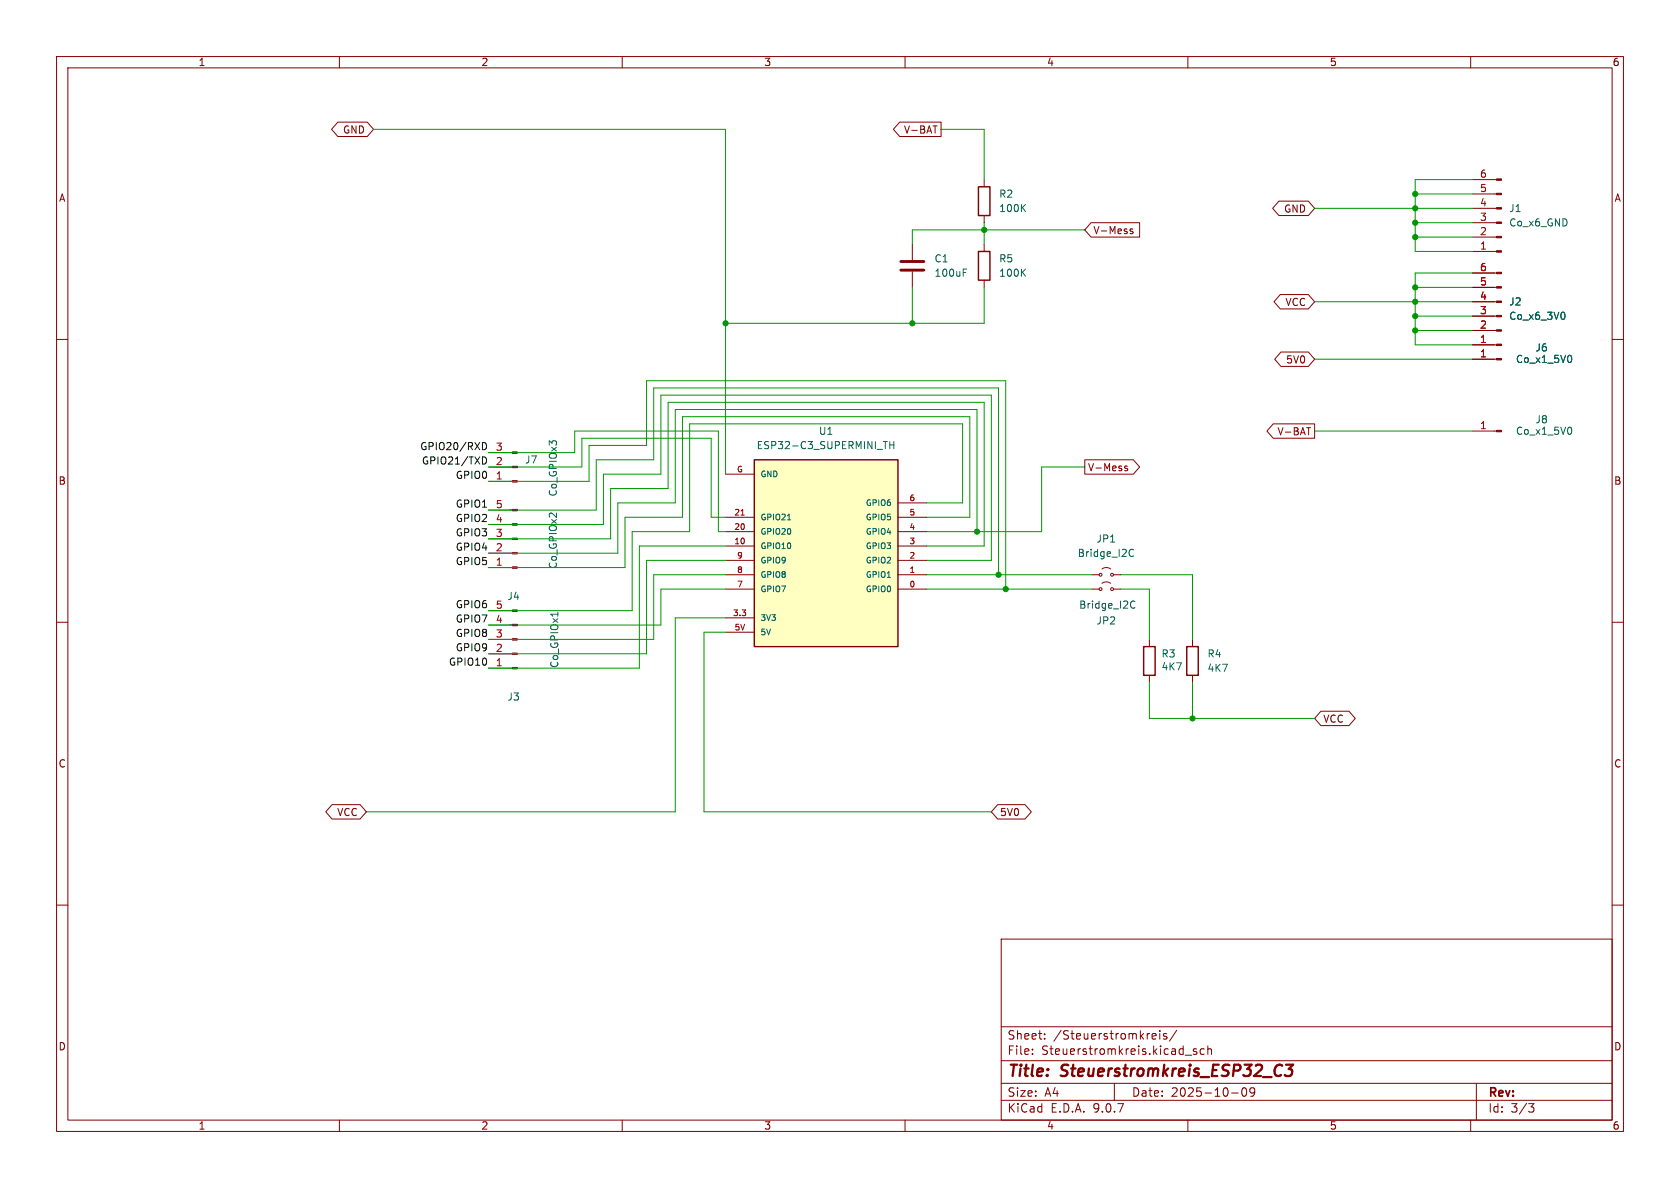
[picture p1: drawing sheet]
<svg xmlns="http://www.w3.org/2000/svg" width="297mm" height="210mm" viewBox="0 0 297 210" stroke-linecap="round" stroke-linejoin="round" font-family="sans-serif">
<g fill="none" stroke="#840000" stroke-width=".18">
<path d="M10 10h277v190h-277zM12 12h273v186h-273zM60 10v2M110 10v2M160 10v2M210 10v2M260 10v2M174 31.8v1.2M174 38.1v1.3M161.3 43.2v2.8M161.3 48v2.8M174 43.2v1.3"/>
<path d="M174 49.5v1.3M10 60h2M260.3 63.5h4.3M285 60h2M86.4 97.8h4.2M86.4 95.3h4.2M86.4 92.7h4.2M86.4 90.2h4.2M86.4 85.1h4.2M86.4 82.6h4.2M86.4 80h4.2M10 110h2"/>
<path d="M86.4 100.3h4.2M86.4 118.1h4.2M86.4 115.6h4.2M86.4 113h4.2M86.4 110.5h4.2M86.4 108h4.2M193 104.1h1.3M193 101.6h1.3M194.8 103.1l.8-.2 .7 .2M194.8 100.6l.8-.3 .7 .3M196.8 104.1h1.3M196.8 101.6h1.3"/>
<path d="M203.2 113v1.3M203.2 119.4v1.3M210.8 113v1.3M210.8 119.4v1.3M285 110h2M10 160h2M177 166h108v32h-108zM285 160h2M60 198v2M110 198v2M160 198v2M177 194.5h108"/>
<path d="M177 191.5h108M177 187.5h108M177 181.5h108M182.5 186.3v.1M182.5 185.5v.1M184.7 183.6v.1M184.7 182.8v.1M197 191.5v3M203.9 182.7l.4 .1 .1 .3-.7 .1M204.3 183.6l-.4 .1M205 182.2v.1M205 182.7v1"/>
<path d="M206.2 182.8l-.3-.1-.2 .2v.2l.5 .2v.3h-.5M208 182.1l-1.3 2M209.5 186.5h1.2M210 198v2M211.5 185.5l-.3-.1-.2 .2v.2l.5 .2v.3h-.5M212.9 185.5l-.4-.1-.3 .3v.4l.1 .2h.6M213.5 185.5l.2-.1 .4 .1 .1 .9M213.5 184.9v1.5M217.7 193.2h1.2M219.7 192.4l.2-.1a.81 .81 0 0 1 .6 .6 .81 .81 0 0 1-.3 .8l-.2 .1a.81 .81 0 0 1-.3-1.4zM221.8 192.9l-.3 .3h-.3l-.2-.3 .1-.5 .4-.1 .2 .1a.99 .99 0 0 1-.3 1.4h-.3M260 198v2"/>
<path d="M261 191.5v6.5M270.2 195.1h1l-.5 .6 .4 .1 .1 .5-.3 .3h-.4"/>
<circle cx="194.6" cy="101.6" r=".25"/>
<circle cx="194.6" cy="104.1" r=".25"/>
<circle cx="196.6" cy="104.1" r=".25"/>
<circle cx="196.6" cy="101.6" r=".25"/>
</g>
<path d="M227.4 188.2h1.2l-.8 .8h.3l.3 .2v.6l-.1 .2-.3 .2h-.6l-.3-.2" fill="none" stroke="#840000" stroke-width=".4"/>
<path d="M180.8 36.7l.5 .7M181.3 36.1l-.7 .8M170.3 48.2h.4M170.3 47.6h.6M180.8 48.1l.5 .7M181.3 47.6l-.7 .7M277.7 62.9l.2 .4-.2 .7M199.7 98.2l.3 .2 .4-.2M200.4 97.2l-.4-.1-.3 .2M98.6 108.2v.7M200 107.3l.3 .2 .3-.1M200.6 106.4l-.3-.2-.3 .2" fill="none" stroke="#006464" stroke-width=".18"/>
<g fill="#840000" stroke="#840000" stroke-width=".18">
<path d="M264.6 63.4h.8v.2h-.8z"/>
<path d="M90.6 100.2h.8v.3h-.8z"/>
<path d="M90.6 97.7h.8v.2h-.8z"/>
<path d="M90.6 95.1h.8v.3h-.8z"/>
<path d="M90.6 92.6h.8v.2h-.8z"/>
<path d="M90.6 90h.8v.3h-.8z"/>
<path d="M90.6 118h.8v.2h-.8z"/>
<path d="M90.6 115.4h.8v.3h-.8z"/>
<path d="M90.6 112.9h.8v.3h-.8z"/>
<path d="M90.6 110.4h.8v.2h-.8z"/>
<path d="M90.6 107.8h.8v.3h-.8z"/>
<path d="M90.6 85h.8v.2h-.8z"/>
<path d="M90.6 82.4h.8v.3h-.8z"/>
<path d="M90.6 79.9h.8v.2h-.8z"/>
</g>
<path d="M173 33h2v5.1h-2zM173 44.5h2v5h-2zM202.2 114.3h2v5.1h-2zM209.8 114.3h2v5.1h-2z" fill="none" stroke="#840000" stroke-width=".25"/>
<path d="M159.3 47.8h4M159.3 46.2h4" fill="none" stroke="#840000" stroke-width=".51"/>
<path d="M133.3 81.3h25.4v33h-25.4z" fill="#ffffc2"/>
<path d="M133.3 81.3h25.4v33h-25.4z" fill="none" stroke="#840000" stroke-width=".25"/>
<g fill="none" stroke="#840000" stroke-width=".18">
<path d="M59.7 21.6h5.2l1.1 1.3-1.1 1.2h-5.2l-1.1-1.2zM159 21.6h7.4v2.5h-7.4l-1.1-1.2zM164.9 22.3h.8M192.9 39.4h8.6v2.5h-8.6l-1.1-1.3zM226.1 35.6h5.2l1.1 1.2-1.1 1.3h-5.2l-1.1-1.3zM260.3 39.4h4.3M260.3 36.8h4.3M260.3 34.3h4.3M260.3 31.8h4.3M200.3 40.5h-.3l-.2 .1v.2l.5 .1v.3h-.5M226.3 52.1h5l1.1 1.2-1.1 1.3h-5l-1.1-1.3zM260.3 44.5h4.3"/>
<path d="M260.3 41.9h4.3M260.3 58.4h4.3M260.3 55.9h4.3M260.3 53.3h4.3M260.3 50.8h4.3M260.3 48.3h4.3M225.1 74.9h7.3v2.6h-7.3l-1.1-1.3zM226.5 62.2h4.8l1.1 1.3-1.1 1.3h-4.8l-1.2-1.3zM231 75.6h.7M260.3 61h4.3M260.3 76.2h4.3M260.3 63.5h3.9"/>
<path d="M128.3 99.1h5M128.3 96.5h5M128.3 94h5M128.3 91.4h5M128.3 83.8h5M158.7 99.1h5.1M158.7 96.5h5.1M158.7 94h5.1M158.7 91.4h5.1M158.7 88.9h5.1M191.8 81.3h8.6l1.1 1.3-1.1 1.2h-8.6zM199.3 82.4h-.3l-.2 .2 .1 .1 .4 .2v.3h-.5"/>
<path d="M128.3 104.1h5M128.3 101.6h5M128.3 111.8h5M128.3 109.2h5M158.7 104.1h5.1M158.7 101.6h5.1M233.5 125.7h5l1.1 1.3-1.1 1.3h-5l-1.1-1.3zM58.7 142.2h5l1.1 1.3-1.1 1.3h-5l-1.1-1.3zM176.4 142.2h4.8l1.1 1.3-1.1 1.3h-4.8l-1.1-1.3z"/>
</g>
<path d="M276.5 55.2l.2 .5-.2 .7M156.1 78h.8M157.3 78v1.3M157.3 78.7h.7M158 78v1.3M277.7 75.6l.2 .4-.2 .7M277.7 62.9l.2 .4-.2 .7M139.2 91.9h.6" fill="none" stroke="#006464" stroke-width=".18"/>
<path d="M131 91.1h.6" fill="none" stroke="#a90000" stroke-width=".18"/>
<g fill="#840000" stroke="#840000" stroke-width=".18">
<path d="M264.6 44.3h.8v.3h-.8z"/>
<path d="M264.6 41.8h.8v.2h-.8z"/>
<path d="M264.6 39.2h.8v.3h-.8z"/>
<path d="M264.6 36.7h.8v.3h-.8z"/>
<path d="M264.6 34.2h.8v.2h-.8z"/>
<path d="M264.6 31.6h.8v.3h-.8z"/>
<path d="M264.6 60.8h.8v.3h-.8z"/>
<path d="M264.6 58.3h.8v.2h-.8z"/>
<path d="M264.6 55.8h.8v.2h-.8z"/>
<path d="M264.6 53.2h.8v.3h-.8z"/>
<path d="M264.6 50.7h.8v.2h-.8z"/>
<path d="M264.6 48.1h.8v.3h-.8z"/>
<path d="M264.6 76.1h.8v.2h-.8z"/>
</g>
<path d="M85.3 78.2a.64 .64 0 0 1 .7 .7 .64 .64 0 0 1-.7 .6M85.3 80.8a.64 .64 0 0 1 .7 .6 .64 .64 0 0 1-.7 .6" fill="none" stroke="#0f0f0f" stroke-width=".18"/>
<g fill="none" stroke="#009600" stroke-width=".18">
<path d="M66 22.9h62.3v60.9M166.4 22.9h7.6v8.9M174 39.4v3.8M232.4 36.8h27.9M250.2 34.3h10.1M250.2 39.4h10.1M260.3 31.8h-10.1v12.7h10.1M161.3 50.8v6.4M174 50.8v6.4h-45.7M191.8 40.6h-30.5v2.6M232.4 53.3h27.9M250.2 50.8h10.1"/>
<path d="M250.2 41.9h10.1M250.2 55.9h10.1M250.2 58.4h10.1M260.3 48.3h-10.1v12.7h10.1M232.4 76.2h27.9M232.4 63.5h27.9M86.4 85.1h17.7v-6.4h10.2v-11.4h63.5v36.8M86.4 82.6h16.5v-5.1h22.8v13.9h2.6M86.4 95.3h21.5v-8.9h10.2v-15.3h55.9v25.4h-10.2M86.4 92.7h20.3v-8.9h10.1v-13.9h58.5v29.2h-11.5M86.4 90.2h19v-8.9h10.2v-12.7h60.9v33M86.4 80h15.2v-3.8h25.4v17.8h1.3"/>
<path d="M128.3 96.5h-15.3v21.6h-26.6M128.3 99.1h-14v16.5h-27.9M163.8 88.9h6.4v-14h-48.3v19.1h-10.1v14h-25.4M163.8 91.4h7.6v-17.7h-50.8v17.7h-10.1v8.9h-24.1M172.7 94v-21.6h-53.3v16.5h-10.2v8.9h-22.8M191.8 82.6h-7.7v11.4h-20.3M128.3 101.6h-12.7v11.4h-29.2M128.3 104.1h-11.5v6.4h-30.4M128.3 109.2h-8.9v34.3h-54.6M128.3 111.8h-3.8v31.7h50.8M163.8 101.6h29.2M163.8 104.1h29.2"/>
<path d="M198.1 101.6h12.7v11.4M198.1 104.1h5.1v8.9M203.2 120.7v6.3h29.2M210.8 120.7v6.3"/>
</g>
<g fill="#009600" stroke="#009600" stroke-width=".18">
<circle cx="177.8" cy="104.1" r=".46"/>
<circle cx="176.5" cy="101.6" r=".46"/>
<circle cx="174" cy="40.6" r=".46"/>
<circle cx="210.8" cy="127" r=".46"/>
<circle cx="172.7" cy="94" r=".46"/>
<circle cx="161.3" cy="57.2" r=".46"/>
<circle cx="128.3" cy="57.2" r=".46"/>
<circle cx="250.2" cy="36.8" r=".46"/>
<circle cx="250.2" cy="39.4" r=".46"/>
<circle cx="250.2" cy="34.3" r=".46"/>
<circle cx="250.2" cy="53.3" r=".46"/>
<circle cx="250.2" cy="50.8" r=".46"/>
<circle cx="250.2" cy="55.9" r=".46"/>
<circle cx="250.2" cy="41.9" r=".46"/>
<circle cx="250.2" cy="58.4" r=".46"/>
</g>
<g font-size="2.8" fill="#840000">
<text x="178" y="190.9">Title:</text>
<text x="187.7" y="190.9">Steuerstromkreis_ESP32_C3</text>
</g>
<g font-size="2.1" fill="#840000">
<text x="178" y="184">Sheet:</text>
<text x="186.2" y="184">/Steuerstromkreis/</text>
<text x="178" y="186.7">File:</text>
<text x="184.1" y="186.7">Steuerstromkreis.kicad_sch</text>
<text x="178" y="196.9">KiCad</text>
<text x="178" y="194.1">Size:</text>
<text x="184.7" y="194.1">A4</text>
<text x="185.7" y="196.9">E.D.A.</text>
<text x="193.3" y="196.9">9.0.7</text>
<text x="200" y="194.1">Date:</text>
<text x="207" y="194.1">2025-10-09</text>
<text x="263" y="194.3">Rev:</text>
<text x="263" y="196.9">Id:</text>
<text x="267.1" y="196.9">3/3</text>
</g>
<g font-size="1.8" fill="#840000">
<text x="35" y="11.9">1</text>
<text x="85" y="11.9">2</text>
<text x="135" y="11.9">3</text>
<text x="185" y="11.9">4</text>
<text x="235" y="11.9">5</text>
<text x="285" y="11.9">6</text>
<text x="60.5" y="23.8">GND</text>
<text x="159.7" y="23.8">V-BAT</text>
<text x="10.3" y="35.9">A</text>
<text x="285.3" y="35.9">A</text>
<text x="193.2" y="41.6">V-Mess</text>
<text x="226.9" y="37.8">GND</text>
<text x="227.1" y="54.3">VCC</text>
<text x="227.3" y="64.5">5V0</text>
<text x="225.7" y="77.2">V-BAT</text>
<text x="192.2" y="83.5">V-Mess</text>
<text x="10.3" y="85.9">B</text>
<text x="285.3" y="85.9">B</text>
<text x="233.8" y="128">VCC</text>
<text x="10.3" y="135.9">C</text>
<text x="285.3" y="135.9">C</text>
<text x="59.5" y="144.5">VCC</text>
<text x="176.7" y="144.5">5V0</text>
<text x="10.3" y="185.9">D</text>
<text x="285.3" y="185.9">D</text>
<text x="35" y="199.9">1</text>
<text x="85" y="199.9">2</text>
<text x="135" y="199.9">3</text>
<text x="185" y="199.9">4</text>
<text x="235" y="199.9">5</text>
<text x="285" y="199.9">6</text>
</g>
<g font-size="1.8" fill="#006464">
<text x="176.5" y="35.2">R2</text>
<text x="176.5" y="37.7">100K</text>
<text x="266.7" y="37.7">J1</text>
<text x="266.7" y="40.2">Co_x6_GND</text>
<text x="165.1" y="46.6">C1</text>
<text x="176.5" y="46.6">R5</text>
<text x="165.1" y="49.1">100uF</text>
<text x="176.5" y="49.1">100K</text>
<text x="266.7" y="54.2">J2</text>
<text x="266.7" y="56.7">Co_x6_3V0</text>
<text x="267.9" y="64.4">Co_x1_5V0</text>
<text x="271.4" y="62.3">J6</text>
<text x="144.7" y="77.1">U1</text>
<text x="267.9" y="77.1">Co_x1_5V0</text>
<text x="271.4" y="75">J8</text>
<text x="92.7" y="82.1">J7</text>
<text x="133.7" y="79.6">ESP32-C3_SUPERMINI_TH</text>
<text x="98.7" y="87.9" transform="rotate(-90 98.7 87.9)">Co_GPIOx3</text>
<text x="98.7" y="100.7" transform="rotate(-90 98.7 100.7)">Co_GPIOx2</text>
<text x="190.4" y="98.7">Bridge_I2C</text>
<text x="193.8" y="96.1">JP1</text>
<text x="89.6" y="106.3">J4</text>
<text x="190.7" y="107.8">Bridge_I2C</text>
<text x="193.8" y="110.6">JP2</text>
<text x="98.9" y="118.2" transform="rotate(-90 98.9 118.2)">Co_GPIOx1</text>
<text x="205.2" y="116.4">R3</text>
<text x="205.2" y="118.7">4K7</text>
<text x="213.4" y="116.4">R4</text>
<text x="213.4" y="119">4K7</text>
<text x="89.6" y="124.1">J3</text>
</g>
<g font-size="1.8" fill="#a90000">
<text x="261.5" y="34">5</text>
<text x="261.5" y="31.5">6</text>
<text x="261.5" y="41.7">2</text>
<text x="261.5" y="39.1">3</text>
<text x="261.5" y="36.6">4</text>
<text x="261.5" y="44.2">1</text>
<text x="261.5" y="53.1">4</text>
<text x="261.5" y="50.5">5</text>
<text x="261.5" y="48">6</text>
<text x="261.5" y="58.2">2</text>
<text x="261.5" y="55.6">3</text>
<text x="261.5" y="63.2">1</text>
<text x="261.5" y="60.7">1</text>
<text x="261.5" y="75.9">1</text>
<text x="87.6" y="82.3">2</text>
<text x="87.6" y="79.8">3</text>
<text x="87.6" y="89.9">5</text>
<text x="87.6" y="84.8">1</text>
<text x="87.6" y="95">3</text>
<text x="87.6" y="92.5">4</text>
<text x="87.6" y="100.1">1</text>
<text x="87.6" y="97.5">2</text>
<text x="87.6" y="107.7">5</text>
<text x="87.6" y="112.8">3</text>
<text x="87.6" y="110.2">4</text>
<text x="87.6" y="117.9">1</text>
<text x="87.6" y="115.3">2</text>
</g>
<g font-size="1.8" fill="#0f0f0f">
<text x="74.2" y="79.7">GPIO20/RXD</text>
<text x="74.5" y="82.2">GPIO21/TXD</text>
<text x="80.5" y="84.7">GPIO0</text>
<text x="80.5" y="89.8">GPIO1</text>
<text x="80.5" y="92.4">GPIO2</text>
<text x="80.5" y="94.9">GPIO3</text>
<text x="80.5" y="100">GPIO5</text>
<text x="80.5" y="97.4">GPIO4</text>
<text x="80.5" y="107.6">GPIO6</text>
<text x="80.5" y="110.1">GPIO7</text>
<text x="80.5" y="112.7">GPIO8</text>
<text x="79.3" y="117.8">GPIO10</text>
<text x="80.5" y="115.2">GPIO9</text>
</g>
<g font-size="1.4" fill="#a90000">
<text x="130.2" y="83.6">G</text>
<text x="160.7" y="88.6">6</text>
<text x="129.7" y="93.7">20</text>
<text x="129.7" y="91.2">21</text>
<text x="160.7" y="93.7">4</text>
<text x="160.7" y="91.2">5</text>
<text x="129.7" y="96.3">10</text>
<text x="130.2" y="101.3">8</text>
<text x="130.2" y="98.8">9</text>
<text x="160.7" y="101.3">1</text>
<text x="160.7" y="98.8">2</text>
<text x="160.7" y="96.3">3</text>
<text x="130.2" y="103.9">7</text>
<text x="160.7" y="103.9">0</text>
<text x="129.5" y="109">3.3</text>
<text x="129.8" y="111.5">5V</text>
</g>
<g font-size="1.4" fill="#006464">
<text x="134.4" y="84.6">GND</text>
<text x="152.9" y="89.6">GPIO6</text>
<text x="134.4" y="94.7">GPIO20</text>
<text x="134.4" y="92.2">GPIO21</text>
<text x="152.9" y="94.7">GPIO4</text>
<text x="152.9" y="92.2">GPIO5</text>
<text x="134.4" y="99.8">GPIO9</text>
<text x="134.4" y="97.3">GPIO10</text>
<text x="152.9" y="99.8">GPIO2</text>
<text x="152.9" y="97.3">GPIO3</text>
<text x="134.4" y="104.9">GPIO7</text>
<text x="134.4" y="102.3">GPIO8</text>
<text x="152.9" y="104.9">GPIO0</text>
<text x="152.9" y="102.3">GPIO1</text>
<text x="134.4" y="112.5">5V</text>
<text x="134.4" y="110">3V3</text>
</g>
</svg>
